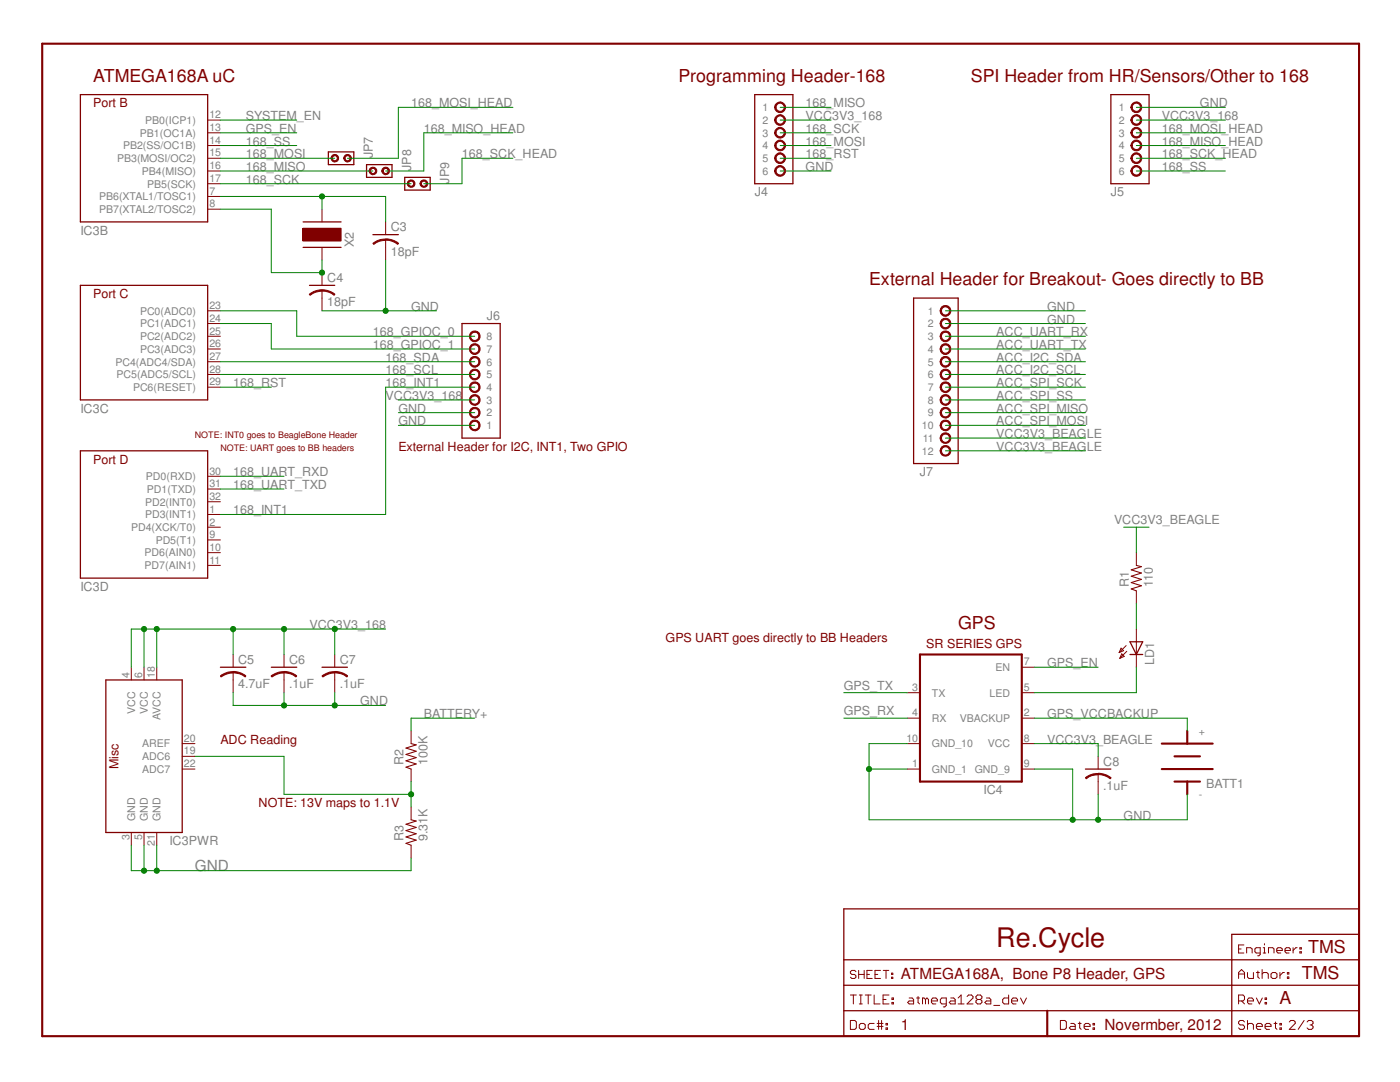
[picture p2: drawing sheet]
<svg xmlns="http://www.w3.org/2000/svg" width="279mm" height="216mm" viewBox="0 0 279 216" stroke-linecap="round" stroke-linejoin="round" font-family="sans-serif">
<path d="M8.4 8.7h262.8v198.1h-262.8zM209 201.7v5.1" fill="none" stroke="#800000" stroke-width=".42"/>
<path d="M16 18.9h25.4v25.4h-25.4zM16 56.9h25.4v22.9h-25.4zM60.5 44.3h7.6M60.5 49.4h7.6M16 90h25.4v25.4h-25.4zM21.1 135.7h15.3v30.4h-15.3zM168.4 181.4h102.8v25.4h-102.8zM168.4 196.6h102.8M168.4 191.5h102.8M271.2 186.4h-25.4v20.4M168.4 201.7h102.8" fill="none" stroke="#800000" stroke-width=".25"/>
<g fill="none" stroke="#800000" stroke-width=".2">
<path d="M41.4 26.5h2.6M41.4 24h2.6M41.4 29h2.6M41.4 31.6h2.6M41.4 34.1h2.6M41.4 36.7h2.6M41.4 39.2h2.6M41.4 41.7h2.6M64.3 41.7v2.6M64.3 49.4v2.5M41.4 62h2.6M41.4 64.6h2.6"/>
<path d="M41.4 67.1h2.6M41.4 69.6h2.6M41.4 72.2h2.6M41.4 74.7h2.6M41.4 77.3h2.6M41.4 95h2.6M41.4 97.6h2.6M41.4 100.1h2.6M41.4 102.7h2.6M41.4 105.2h2.6M41.4 107.7h2.6M41.4 110.3h2.6"/>
<path d="M41.4 112.8h2.6M26.2 133.1v2.6M28.7 133.1v2.6M31.3 133.1v2.6M36.4 148.4h2.5M36.4 150.9h2.5M36.4 153.5h2.5M26.2 166.1v2.6M28.7 166.1v2.6M31.3 166.1v2.6M169.7 198.5h1.2M170.3 198.5v1.8"/>
<path d="M170.8 193.9l-.2-.3h-.6l-.3 .3v.3l.3 .2h.6l.2 .3v.3l-.2 .2h-.6l-.3-.2M171.4 194.4h1.1M171.4 193.6v1.6M171.5 198.5h.6M171.8 198.5v1.8M172.5 193.6v1.6M172.7 198.5h1.2M173 194.4h.5M173.3 198.5v1.8M174.1 193.6h-1.1v1.6h1.1M174.5 198.5v1.8h1.1M174.6 194.4h.6"/>
<path d="M175.7 193.6h-1.1v1.6h1.1M176.2 199.4h.6M176.3 193.6h1.1M176.8 193.6v1.6M177.4 198.5h-1.2v1.8h1.2M177.9 195h.3v.2h-.3zM177.9 194.2h.3v.2h-.3zM178 199.1h.3v.3h-.3zM181.4 199.1h.6l.3 .3v.9h-.9l-.3-.3 .3-.3h.9M182.9 199.1h.6M183.2 198.8v1.2l.3 .3M184.7 199.4l-.3-.3h-.3v1.2"/>
<path d="M184.7 199.4v.9M184.7 199.4l.3-.3 .3 .3v.9M185.9 199.7h1.2v-.3l-.3-.3h-.6l-.3 .3v.6l.3 .3h.6M189.7 199.1h.6l.3 .3v.9h-.9l-.3-.3 .3-.3h.9M191.2 199.1l.6-.6v1.8M193 198.8l.3-.3h.6l.3 .3v.3l-1.2 1.2h1.2M195.1 199.4l-.3-.3v-.3l.3-.3h.6l.3 .3v.3l-.3 .3M195.1 199.4l-.3 .3v.3l.3 .3h.6l.3-.3v-.3l-.3-.3M195.1 199.4h.6M196.8 199.1h.6l.3 .3v.9h-.9l-.2-.3 .2-.3h.9M201.3 198.5v1.8h-.9l-.3-.3v-.6l.3-.3h.9M201.9 199.7h1.2v-.3l-.3-.3h-.6l-.3 .3v.6l.3 .3h.6"/>
<path d="M203.7 199.1l.6 1.2 .6-1.2M247.2 195.2v-1.1l.6-.6 .6 .6v1.1M247.2 199.7h.9l.3-.3v-.6l-.3-.3h-.9v1.8M247.2 194.4h1.2M247.2 189.4h.5M247.8 199.7l.6 .6M248.2 188.6h-1v1.6h1M248.8 190.2v-1.1h.8l.3 .3v.8M249 194.1v.8l.3 .3h.8v-1.1M249 199.7h1.1v-.3l-.2-.3h-.6l-.3 .3v.6l.3 .3h.6M250.7 199.1l.6 1.2 .6-1.2M250.7 194.1h.6"/>
<path d="M251 193.8v1.1l.3 .3M251.5 190.2h-.8l-.3-.3v-.5l.3-.3h.8v1.4l-.3 .2h-.2M251.9 194.4l.3-.3h.6l.3 .3v.8M251.9 193.5v1.7M252.1 190.2h.5M252.1 189.1h.2v1.1M252.3 188.3v.3M252.5 199.1h.3v.3h-.3zM253.2 190.2v-1.1h.8l.3 .3v.8M254 194.1h.6l.2 .3v.5l-.2 .3h-.6l-.3-.3v-.5zM254.8 189.7h1.1v-.3l-.3-.3h-.5l-.3 .3v.5l.3 .3h.5M255.4 194.1v1.1"/>
<path d="M256.3 194.1h-.3l-.6 .5M256.5 189.7h1v-.3l-.2-.3h-.6l-.2 .3v.5l.2 .3h.6M256.9 194.1h.3v.3h-.3zM256.9 194.9h.3v.3h-.3zM258.1 189.1v1.1M258.9 189.1h-.3l-.5 .6M259.4 189.9h.3v.3h-.3zM259.4 189.1h.3v.3h-.3zM169.7 203.6h.9l.3 .3v1.2l-.3 .3h-.9zM171.5 204.5l.3-.3h.6l.3 .3v.6l-.3 .3h-.6l-.3-.3zM171.5 200.3h.6M174.5 204.2h-.9l-.3 .3v.6l.3 .3h.9"/>
<path d="M175 204.2h1.2M175 204.8h1.2M175.3 203.6v1.8M175.9 203.6v1.8M176.8 205.1h.3v.3h-.3zM176.8 204.2h.3v.3h-.3zM178 200h.3v.3h-.3zM188.8 200.3h-.8l-.3-.3v-.6l.3-.3h.8v1.5l-.2 .3h-.3M191.2 200.3h1.2M198.3 200.6h1.2M211.6 203.6h.9l.3 .3v1.2l-.3 .3h-.9zM213.7 204.2h.6l.3 .3v.9h-.9l-.3-.3 .3-.3h.9"/>
<path d="M215.2 204.2h.6M215.5 203.9v1.2l.3 .3M216.4 204.8h1.2v-.3l-.3-.3h-.6l-.3 .3v.6l.3 .3h.6M218.1 205.1h.3v.3h-.3zM218.1 204.2h.3v.3h-.3zM248.4 203.9l-.3-.3h-.6l-.3 .3v.3l.3 .3h.6l.3 .3v.3l-.3 .3h-.6l-.3-.3M249 204.5l.3-.3h.6l.2 .3v.9M249 203.6v1.8M250.7 204.8h1.2v-.3l-.3-.3h-.6l-.3 .3v.6l.3 .3h.6M252.5 204.8h1.2v-.3l-.3-.3h-.6l-.3 .3v.6l.3 .3h.6M252.5 200h.3v.3h-.3zM254.3 204.2h.5"/>
<path d="M254.6 203.9v1.2l.2 .3M255.4 205.1h.3v.3h-.3zM255.4 204.2h.3v.3h-.3zM257.3 203.9l.3-.3h.6l.3 .3v.3l-1.2 1.2h1.2M260.3 203.6l-1.2 1.8M260.9 203.9l.3-.3h.5l.3 .3v.3l-.3 .3M261.5 204.5h.2M261.7 204.5l.3 .3v.3l-.3 .3h-.5l-.3-.3"/>
</g>
<path d="M60.5 45.6h7.6v2.5h-7.6z" fill-rule="evenodd" fill="#800000"/>
<path d="M60.5 45.6h7.6v2.5h-7.6zM64.3 58v1.5" fill="none" stroke="#800000" stroke-width=".2"/>
<path d="M61.8 56.9h5" fill="none" stroke="#800000" stroke-width=".25"/>
<path d="M64.3 57.8a4 4 0 0 1 2.5 .9l-.1 .2a3.6 3.6 0 0 0-2.4-.8z" fill-rule="evenodd" fill="#800000"/>
<path d="M64.3 57.8a4 4 0 0 1 2.5 .9l-.1 .2a3.6 3.6 0 0 0-2.4-.8z" fill="none" stroke="#800000" stroke-width=".2"/>
<path d="M61.7 58.7a3.9 3.9 0 0 1 2.6-.9v.3a3.8 3.8 0 0 0-2.4 .8z" fill-rule="evenodd" fill="#800000"/>
<path d="M61.7 58.7a3.9 3.9 0 0 1 2.6-.9v.3a3.8 3.8 0 0 0-2.4 .8zM64.3 54.4v2.5M64.3 59.5v2.5M77 47.8v1.6" fill="none" stroke="#800000" stroke-width=".2"/>
<path d="M74.4 46.8h5.1" fill="none" stroke="#800000" stroke-width=".25"/>
<path d="M77 47.7a4 4 0 0 1 2.5 .9l-.1 .2a3.8 3.8 0 0 0-2.4-.9z" fill-rule="evenodd" fill="#800000"/>
<path d="M77 47.7a4 4 0 0 1 2.5 .9l-.1 .2a3.8 3.8 0 0 0-2.4-.9z" fill="none" stroke="#800000" stroke-width=".2"/>
<path d="M74.4 48.6a3.6 3.6 0 0 1 2.6-.9v.3a3.5 3.5 0 0 0-2.4 .8z" fill-rule="evenodd" fill="#800000"/>
<path d="M74.4 48.6a3.6 3.6 0 0 1 2.6-.9v.3a3.5 3.5 0 0 0-2.4 .8zM77 44.3v2.5M77 49.4v2.5M46.5 134.2v1.5" fill="none" stroke="#800000" stroke-width=".2"/>
<path d="M44 133.1h5.1" fill="none" stroke="#800000" stroke-width=".25"/>
<path d="M46.5 134a4 4 0 0 1 2.6 .9l-.2 .2a3.8 3.8 0 0 0-2.4-.9z" fill-rule="evenodd" fill="#800000"/>
<path d="M46.5 134a4 4 0 0 1 2.6 .9l-.2 .2a3.8 3.8 0 0 0-2.4-.9z" fill="none" stroke="#800000" stroke-width=".2"/>
<path d="M44 134.9a4 4 0 0 1 2.5-.9v.3a4.1 4.1 0 0 0-2.4 .8z" fill-rule="evenodd" fill="#800000"/>
<path d="M44 134.9a4 4 0 0 1 2.5-.9v.3a4.1 4.1 0 0 0-2.4 .8zM46.5 130.6v2.5M46.5 135.7v2.5M56.7 134.2v1.5" fill="none" stroke="#800000" stroke-width=".2"/>
<path d="M54.1 133.1h5.1" fill="none" stroke="#800000" stroke-width=".25"/>
<path d="M56.7 134a4 4 0 0 1 2.5 .9l-.1 .2a3.6 3.6 0 0 0-2.4-.9z" fill-rule="evenodd" fill="#800000"/>
<path d="M56.7 134a4 4 0 0 1 2.5 .9l-.1 .2a3.6 3.6 0 0 0-2.4-.9z" fill="none" stroke="#800000" stroke-width=".2"/>
<path d="M54.1 134.9a4.3 4.3 0 0 1 2.6-.9v.3a4.1 4.1 0 0 0-2.4 .8z" fill-rule="evenodd" fill="#800000"/>
<path d="M54.1 134.9a4.3 4.3 0 0 1 2.6-.9v.3a4.1 4.1 0 0 0-2.4 .8zM56.7 130.6v2.5M56.7 135.7v2.5M66.8 134.2v1.5" fill="none" stroke="#800000" stroke-width=".2"/>
<path d="M64.3 133.1h5" fill="none" stroke="#800000" stroke-width=".25"/>
<path d="M66.8 134a4 4 0 0 1 2.6 .9l-.2 .2a3.6 3.6 0 0 0-2.4-.9z" fill-rule="evenodd" fill="#800000"/>
<path d="M66.8 134a4 4 0 0 1 2.6 .9l-.2 .2a3.6 3.6 0 0 0-2.4-.9z" fill="none" stroke="#800000" stroke-width=".2"/>
<path d="M64.3 134.9a4.3 4.3 0 0 1 2.5-.9v.3a4.1 4.1 0 0 0-2.4 .8z" fill-rule="evenodd" fill="#800000"/>
<path d="M64.3 134.9a4.3 4.3 0 0 1 2.5-.9v.3a4.1 4.1 0 0 0-2.4 .8zM66.8 130.6v2.5M66.8 135.7v2.5M82 145.8v2.6M82 153.5v2.5M82 161v2.6M82 168.7v2.5" fill="none" stroke="#800000" stroke-width=".2"/>
<path d="M82 148.4l1.1 .2-2.1 .7 2.1 .6-2.1 .6 2.1 .7-2.1 .6 2.1 .6-2.1 .7 1 .4M82 163.6l1.1 .2-2.1 .7 2.1 .6-2.1 .6 2.1 .7-2.1 .6 2.1 .6-2.1 .7 1 .4" fill="none" stroke="#800000" stroke-width=".21"/>
<path d="M65.5 30.3h5.1v2.6h-5.1z" fill="none" stroke="#800000" stroke-width=".25"/>
<path d="M66.4 30.9a.77 .77 0 0 1 1.1 .4 .77 .77 0 0 1-.5 1 .77 .77 0 0 1-1-.7h.3a.51 .51 0 0 1 .6-.6 .51 .51 0 0 1 .3 .8 .51 .51 0 0 1-.8 0l-.1-.2h-.3z" fill-rule="evenodd" fill="#800000"/>
<path d="M66.4 30.9a.77 .77 0 0 1 1.1 .4 .77 .77 0 0 1-.5 1 .77 .77 0 0 1-1-.7h.3a.51 .51 0 0 1 .6-.6 .51 .51 0 0 1 .3 .8 .51 .51 0 0 1-.8 0l-.1-.2h-.3z" fill="none" stroke="#800000" stroke-width=".2"/>
<path d="M68.9 30.9a.77 .77 0 0 1 1.2 .4 .77 .77 0 0 1-.6 1 .77 .77 0 0 1-.9-.7h.2a.51 .51 0 0 1 .7-.6 .51 .51 0 0 1 .3 .8 .51 .51 0 0 1-.9 0l-.1-.2h-.2z" fill-rule="evenodd" fill="#800000"/>
<path d="M68.9 30.9a.77 .77 0 0 1 1.2 .4 .77 .77 0 0 1-.6 1 .77 .77 0 0 1-.9-.7h.2a.51 .51 0 0 1 .7-.6 .51 .51 0 0 1 .3 .8 .51 .51 0 0 1-.9 0l-.1-.2h-.2z" fill="none" stroke="#800000" stroke-width=".2"/>
<path d="M73.2 32.9h5v2.5h-5z" fill="none" stroke="#800000" stroke-width=".25"/>
<path d="M73.7 33.7a.77 .77 0 0 1 1.3-.1 .77 .77 0 0 1-.3 1.2 .77 .77 0 0 1-1-.7h.2a.51 .51 0 0 1 .6-.6 .51 .51 0 0 1 .3 .8 .51 .51 0 0 1-.8 0l-.1-.2h-.2z" fill-rule="evenodd" fill="#800000"/>
<path d="M73.7 33.7a.77 .77 0 0 1 1.3-.1 .77 .77 0 0 1-.3 1.2 .77 .77 0 0 1-1-.7h.2a.51 .51 0 0 1 .6-.6 .51 .51 0 0 1 .3 .8 .51 .51 0 0 1-.8 0l-.1-.2h-.2z" fill="none" stroke="#800000" stroke-width=".2"/>
<path d="M76.3 33.7a.77 .77 0 0 1 1.2-.1 .77 .77 0 0 1-.2 1.2 .77 .77 0 0 1-1.1-.7h.3a.51 .51 0 0 1 .6-.6 .51 .51 0 0 1 .3 .8 .51 .51 0 0 1-.9 0v-.2h-.3z" fill-rule="evenodd" fill="#800000"/>
<path d="M76.3 33.7a.77 .77 0 0 1 1.2-.1 .77 .77 0 0 1-.2 1.2 .77 .77 0 0 1-1.1-.7h.3a.51 .51 0 0 1 .6-.6 .51 .51 0 0 1 .3 .8 .51 .51 0 0 1-.9 0v-.2h-.3z" fill="none" stroke="#800000" stroke-width=".2"/>
<path d="M80.8 35.4h5.1v2.5h-5.1z" fill="none" stroke="#800000" stroke-width=".25"/>
<path d="M81.4 36.3a.77 .77 0 0 1 1.2-.2 .77 .77 0 0 1-.3 1.2 .77 .77 0 0 1-1-.6h.2a.5 .5 0 0 1 .6-.6 .5 .5 0 0 1 .4 .7 .5 .5 0 0 1-.8 .2l-.2-.3h-.2z" fill-rule="evenodd" fill="#800000"/>
<path d="M81.4 36.3a.77 .77 0 0 1 1.2-.2 .77 .77 0 0 1-.3 1.2 .77 .77 0 0 1-1-.6h.2a.5 .5 0 0 1 .6-.6 .5 .5 0 0 1 .4 .7 .5 .5 0 0 1-.8 .2l-.2-.3h-.2z" fill="none" stroke="#800000" stroke-width=".2"/>
<path d="M83.9 36.3a.77 .77 0 0 1 1.3-.2 .77 .77 0 0 1-.3 1.2 .77 .77 0 0 1-1.1-.6h.3a.5 .5 0 0 1 .6-.6 .5 .5 0 0 1 .3 .7 .5 .5 0 0 1-.7 .2l-.2-.3h-.3z" fill-rule="evenodd" fill="#800000"/>
<path d="M83.9 36.3a.77 .77 0 0 1 1.3-.2 .77 .77 0 0 1-.3 1.2 .77 .77 0 0 1-1.1-.6h.3a.5 .5 0 0 1 .6-.6 .5 .5 0 0 1 .3 .7 .5 .5 0 0 1-.7 .2l-.2-.3h-.3z" fill="none" stroke="#800000" stroke-width=".2"/>
<path d="M150.6 18.9h7.6v17.8h-7.6z" fill="none" stroke="#800000" stroke-width=".25"/>
<path d="M155 20.6a1.09 1.09 0 0 1 1.7 .4 1.09 1.09 0 0 1-.8 1.5 1.09 1.09 0 0 1-1.3-1.1h.3a.83 .83 0 0 1 1.1-.8 .83 .83 0 0 1 .3 1.3 .83 .83 0 0 1-1.4-.1v-.4h-.3l.1-.4z" fill-rule="evenodd" fill="#800000"/>
<path d="M155 20.6a1.09 1.09 0 0 1 1.7 .4 1.09 1.09 0 0 1-.8 1.5 1.09 1.09 0 0 1-1.3-1.1h.3a.83 .83 0 0 1 1.1-.8 .83 .83 0 0 1 .3 1.3 .83 .83 0 0 1-1.4-.1v-.4h-.3l.1-.4z" fill="none" stroke="#800000" stroke-width=".2"/>
<path d="M155 23.2a1.09 1.09 0 0 1 1.7 .3 1.09 1.09 0 0 1-.8 1.5 1.09 1.09 0 0 1-1.3-1h.3a.83 .83 0 0 1 1.1-.8 .83 .83 0 0 1 .3 1.3 .83 .83 0 0 1-1.4-.2v-.3h-.3l.1-.5z" fill-rule="evenodd" fill="#800000"/>
<path d="M155 23.2a1.09 1.09 0 0 1 1.7 .3 1.09 1.09 0 0 1-.8 1.5 1.09 1.09 0 0 1-1.3-1h.3a.83 .83 0 0 1 1.1-.8 .83 .83 0 0 1 .3 1.3 .83 .83 0 0 1-1.4-.2v-.3h-.3l.1-.5z" fill="none" stroke="#800000" stroke-width=".2"/>
<path d="M155 25.7a1.09 1.09 0 0 1 1.7 .3 1.09 1.09 0 0 1-.8 1.6 1.09 1.09 0 0 1-1.3-1.1h.3a.83 .83 0 0 1 1.1-.8 .83 .83 0 0 1 .3 1.3 .83 .83 0 0 1-1.4-.2v-.3h-.3l.1-.5z" fill-rule="evenodd" fill="#800000"/>
<path d="M155 25.7a1.09 1.09 0 0 1 1.7 .3 1.09 1.09 0 0 1-.8 1.6 1.09 1.09 0 0 1-1.3-1.1h.3a.83 .83 0 0 1 1.1-.8 .83 .83 0 0 1 .3 1.3 .83 .83 0 0 1-1.4-.2v-.3h-.3l.1-.5z" fill="none" stroke="#800000" stroke-width=".2"/>
<path d="M155 28.2a1.09 1.09 0 0 1 1.7 .4 1.09 1.09 0 0 1-.8 1.5 1.09 1.09 0 0 1-1.3-1.1h.3a.83 .83 0 0 1 1.1-.8 .83 .83 0 0 1 .3 1.4 .83 .83 0 0 1-1.4-.2v-.4h-.3l.1-.4z" fill-rule="evenodd" fill="#800000"/>
<path d="M155 28.2a1.09 1.09 0 0 1 1.7 .4 1.09 1.09 0 0 1-.8 1.5 1.09 1.09 0 0 1-1.3-1.1h.3a.83 .83 0 0 1 1.1-.8 .83 .83 0 0 1 .3 1.4 .83 .83 0 0 1-1.4-.2v-.4h-.3l.1-.4z" fill="none" stroke="#800000" stroke-width=".2"/>
<path d="M155 30.8a1.09 1.09 0 0 1 1.7 .3 1.09 1.09 0 0 1-.8 1.6 1.09 1.09 0 0 1-1.3-1.1h.3a.83 .83 0 0 1 1.1-.8 .83 .83 0 0 1 .3 1.3 .83 .83 0 0 1-1.4-.2v-.3h-.3l.1-.5z" fill-rule="evenodd" fill="#800000"/>
<path d="M155 30.8a1.09 1.09 0 0 1 1.7 .3 1.09 1.09 0 0 1-.8 1.6 1.09 1.09 0 0 1-1.3-1.1h.3a.83 .83 0 0 1 1.1-.8 .83 .83 0 0 1 .3 1.3 .83 .83 0 0 1-1.4-.2v-.3h-.3l.1-.5z" fill="none" stroke="#800000" stroke-width=".2"/>
<path d="M155 33.3a1.09 1.09 0 0 1 1.7 .4 1.09 1.09 0 0 1-.8 1.5 1.09 1.09 0 0 1-1.3-1.1h.3a.83 .83 0 0 1 1.1-.8 .83 .83 0 0 1 .3 1.3 .83 .83 0 0 1-1.4-.1v-.4h-.3l.1-.4z" fill-rule="evenodd" fill="#800000"/>
<g fill="none" stroke="#800000" stroke-width=".2">
<path d="M155 33.3a1.09 1.09 0 0 1 1.7 .4 1.09 1.09 0 0 1-.8 1.5 1.09 1.09 0 0 1-1.3-1.1h.3a.83 .83 0 0 1 1.1-.8 .83 .83 0 0 1 .3 1.3 .83 .83 0 0 1-1.4-.1v-.4h-.3l.1-.4zM226.8 110.3v2.5M226.8 117.9v2.5M181.1 138.2h2.5M203.9 138.2h2.6M203.9 133.1h2.6M223.7 129.3l.5 .5-.8 .4zM223.9 130.5l.5 .5-.9 .4zM224.7 128.8l-1.3 1.4M224.9 130l-1.4 1.4M226.8 125.5v7.6M181.1 143.3h2.5"/>
<path d="M181.1 148.4h2.5M181.1 153.5h2.5M203.9 143.3h2.6M203.9 148.4h2.6M203.9 153.5h2.6"/>
</g>
<path d="M183.6 130.6h20.3v25.4h-20.3zM231.9 148.4h10.1M231.9 153.5h10.1M234.4 156h5.1M234.4 150.9h5.1M236.9 145.8v2.6M236.9 156v2.5" fill="none" stroke="#800000" stroke-width=".42"/>
<path d="M221.7 18.9h7.6v17.8h-7.6zM225.5 128.1h2.5l-1.2 2.5zM225.5 130.6h2.5" fill="none" stroke="#800000" stroke-width=".25"/>
<path d="M226.8 112.8l1 .3-2 .6 2 .6-2 .7 2 .6-2 .6 2 .7-2 .6 1 .4" fill="none" stroke="#800000" stroke-width=".21"/>
<path d="M226.1 20.6a1.09 1.09 0 0 1 1.6 .4 1.09 1.09 0 0 1-.7 1.5 1.09 1.09 0 0 1-1.3-1.1h.2a.83 .83 0 0 1 1.1-.8 .83 .83 0 0 1 .4 1.3 .83 .83 0 0 1-1.4-.1l-.1-.4h-.2z" fill-rule="evenodd" fill="#800000"/>
<path d="M226.1 20.6a1.09 1.09 0 0 1 1.6 .4 1.09 1.09 0 0 1-.7 1.5 1.09 1.09 0 0 1-1.3-1.1h.2a.83 .83 0 0 1 1.1-.8 .83 .83 0 0 1 .4 1.3 .83 .83 0 0 1-1.4-.1l-.1-.4h-.2z" fill="none" stroke="#800000" stroke-width=".2"/>
<path d="M226.1 23.2a1.09 1.09 0 0 1 1.6 .3 1.09 1.09 0 0 1-.7 1.5 1.09 1.09 0 0 1-1.3-1h.2a.83 .83 0 0 1 1.1-.8 .83 .83 0 0 1 .4 1.3 .83 .83 0 0 1-1.4-.2l-.1-.3h-.2z" fill-rule="evenodd" fill="#800000"/>
<path d="M226.1 23.2a1.09 1.09 0 0 1 1.6 .3 1.09 1.09 0 0 1-.7 1.5 1.09 1.09 0 0 1-1.3-1h.2a.83 .83 0 0 1 1.1-.8 .83 .83 0 0 1 .4 1.3 .83 .83 0 0 1-1.4-.2l-.1-.3h-.2z" fill="none" stroke="#800000" stroke-width=".2"/>
<path d="M226.1 25.7a1.09 1.09 0 0 1 1.6 .3 1.09 1.09 0 0 1-.7 1.6 1.09 1.09 0 0 1-1.3-1.1h.2a.83 .83 0 0 1 1.1-.8 .83 .83 0 0 1 .4 1.3 .83 .83 0 0 1-1.4-.2l-.1-.3h-.2z" fill-rule="evenodd" fill="#800000"/>
<path d="M226.1 25.7a1.09 1.09 0 0 1 1.6 .3 1.09 1.09 0 0 1-.7 1.6 1.09 1.09 0 0 1-1.3-1.1h.2a.83 .83 0 0 1 1.1-.8 .83 .83 0 0 1 .4 1.3 .83 .83 0 0 1-1.4-.2l-.1-.3h-.2z" fill="none" stroke="#800000" stroke-width=".2"/>
<path d="M226.1 28.2a1.09 1.09 0 0 1 1.6 .4 1.09 1.09 0 0 1-.7 1.5 1.09 1.09 0 0 1-1.3-1.1h.2a.83 .83 0 0 1 1.1-.8 .83 .83 0 0 1 .4 1.4 .83 .83 0 0 1-1.4-.2l-.1-.4h-.2z" fill-rule="evenodd" fill="#800000"/>
<path d="M226.1 28.2a1.09 1.09 0 0 1 1.6 .4 1.09 1.09 0 0 1-.7 1.5 1.09 1.09 0 0 1-1.3-1.1h.2a.83 .83 0 0 1 1.1-.8 .83 .83 0 0 1 .4 1.4 .83 .83 0 0 1-1.4-.2l-.1-.4h-.2z" fill="none" stroke="#800000" stroke-width=".2"/>
<path d="M226.1 30.8a1.09 1.09 0 0 1 1.6 .3 1.09 1.09 0 0 1-.7 1.6 1.09 1.09 0 0 1-1.3-1.1h.2a.83 .83 0 0 1 1.1-.8 .83 .83 0 0 1 .4 1.3 .83 .83 0 0 1-1.4-.2l-.1-.3h-.2z" fill-rule="evenodd" fill="#800000"/>
<path d="M226.1 30.8a1.09 1.09 0 0 1 1.6 .3 1.09 1.09 0 0 1-.7 1.6 1.09 1.09 0 0 1-1.3-1.1h.2a.83 .83 0 0 1 1.1-.8 .83 .83 0 0 1 .4 1.3 .83 .83 0 0 1-1.4-.2l-.1-.3h-.2z" fill="none" stroke="#800000" stroke-width=".2"/>
<path d="M226.1 33.3a1.09 1.09 0 0 1 1.6 .4 1.09 1.09 0 0 1-.7 1.5 1.09 1.09 0 0 1-1.3-1.1h.2a.83 .83 0 0 1 1.1-.8 .83 .83 0 0 1 .4 1.3 .83 .83 0 0 1-1.4-.1l-.1-.4h-.2z" fill-rule="evenodd" fill="#800000"/>
<path d="M226.1 33.3a1.09 1.09 0 0 1 1.6 .4 1.09 1.09 0 0 1-.7 1.5 1.09 1.09 0 0 1-1.3-1.1h.2a.83 .83 0 0 1 1.1-.8 .83 .83 0 0 1 .4 1.3 .83 .83 0 0 1-1.4-.1l-.1-.4h-.2z" fill="none" stroke="#800000" stroke-width=".2"/>
<path d="M92.2 64.6h7.6v22.8h-7.6z" fill="none" stroke="#800000" stroke-width=".25"/>
<path d="M94 84.1a1.07 1.07 0 0 1 1.7 .2 1.07 1.07 0 0 1-.7 1.6 1.07 1.07 0 0 1-1.3-1h.2a.82 .82 0 0 1 1.2-.7 .82 .82 0 0 1 .2 1.4 .82 .82 0 0 1-1.3-.4l-.1-.3h-.2z" fill-rule="evenodd" fill="#800000"/>
<path d="M94 84.1a1.07 1.07 0 0 1 1.7 .2 1.07 1.07 0 0 1-.7 1.6 1.07 1.07 0 0 1-1.3-1h.2a.82 .82 0 0 1 1.2-.7 .82 .82 0 0 1 .2 1.4 .82 .82 0 0 1-1.3-.4l-.1-.3h-.2z" fill="none" stroke="#800000" stroke-width=".2"/>
<path d="M94 81.5a1.07 1.07 0 0 1 1.7 .3 1.07 1.07 0 0 1-.7 1.5 1.07 1.07 0 0 1-1.3-1h.2a.82 .82 0 0 1 1.2-.6 .82 .82 0 0 1 .2 1.3 .82 .82 0 0 1-1.3-.3l-.1-.4h-.2z" fill-rule="evenodd" fill="#800000"/>
<path d="M94 81.5a1.07 1.07 0 0 1 1.7 .3 1.07 1.07 0 0 1-.7 1.5 1.07 1.07 0 0 1-1.3-1h.2a.82 .82 0 0 1 1.2-.6 .82 .82 0 0 1 .2 1.3 .82 .82 0 0 1-1.3-.3l-.1-.4h-.2z" fill="none" stroke="#800000" stroke-width=".2"/>
<path d="M94 79a1.08 1.08 0 0 1 1.7 .3 1.08 1.08 0 0 1-.7 1.5 1.08 1.08 0 0 1-1.3-1h.2a.82 .82 0 0 1 1.2-.7 .82 .82 0 0 1 .2 1.4 .82 .82 0 0 1-1.3-.4l-.1-.3h-.2z" fill-rule="evenodd" fill="#800000"/>
<path d="M94 79a1.08 1.08 0 0 1 1.7 .3 1.08 1.08 0 0 1-.7 1.5 1.08 1.08 0 0 1-1.3-1h.2a.82 .82 0 0 1 1.2-.7 .82 .82 0 0 1 .2 1.4 .82 .82 0 0 1-1.3-.4l-.1-.3h-.2z" fill="none" stroke="#800000" stroke-width=".2"/>
<path d="M94 76.5a1.08 1.08 0 0 1 1.7 .2 1.08 1.08 0 0 1-.7 1.6 1.08 1.08 0 0 1-1.3-1h.2a.82 .82 0 0 1 1.2-.7 .82 .82 0 0 1 .2 1.3 .82 .82 0 0 1-1.3-.3l-.1-.3h-.2z" fill-rule="evenodd" fill="#800000"/>
<path d="M94 76.5a1.08 1.08 0 0 1 1.7 .2 1.08 1.08 0 0 1-.7 1.6 1.08 1.08 0 0 1-1.3-1h.2a.82 .82 0 0 1 1.2-.7 .82 .82 0 0 1 .2 1.3 .82 .82 0 0 1-1.3-.3l-.1-.3h-.2z" fill="none" stroke="#800000" stroke-width=".2"/>
<path d="M94 73.9a1.08 1.08 0 0 1 1.7 .3 1.08 1.08 0 0 1-.7 1.5 1.08 1.08 0 0 1-1.3-1h.2a.82 .82 0 0 1 1.2-.6 .82 .82 0 0 1 .2 1.3 .82 .82 0 0 1-1.3-.3l-.1-.4h-.2z" fill-rule="evenodd" fill="#800000"/>
<path d="M94 73.9a1.08 1.08 0 0 1 1.7 .3 1.08 1.08 0 0 1-.7 1.5 1.08 1.08 0 0 1-1.3-1h.2a.82 .82 0 0 1 1.2-.6 .82 .82 0 0 1 .2 1.3 .82 .82 0 0 1-1.3-.3l-.1-.4h-.2z" fill="none" stroke="#800000" stroke-width=".2"/>
<path d="M94 71.4a1.08 1.08 0 0 1 1.7 .2 1.08 1.08 0 0 1-.7 1.6 1.08 1.08 0 0 1-1.3-1h.2a.82 .82 0 0 1 1.2-.7 .82 .82 0 0 1 .2 1.4 .82 .82 0 0 1-1.3-.4l-.1-.3h-.2z" fill-rule="evenodd" fill="#800000"/>
<path d="M94 71.4a1.08 1.08 0 0 1 1.7 .2 1.08 1.08 0 0 1-.7 1.6 1.08 1.08 0 0 1-1.3-1h.2a.82 .82 0 0 1 1.2-.7 .82 .82 0 0 1 .2 1.4 .82 .82 0 0 1-1.3-.4l-.1-.3h-.2z" fill="none" stroke="#800000" stroke-width=".2"/>
<path d="M94 66.3a1.08 1.08 0 0 1 1.7 .3 1.08 1.08 0 0 1-.7 1.5 1.08 1.08 0 0 1-1.3-1h.2a.82 .82 0 0 1 1.2-.7 .82 .82 0 0 1 .2 1.4 .82 .82 0 0 1-1.3-.4l-.1-.3h-.2z" fill-rule="evenodd" fill="#800000"/>
<path d="M94 66.3a1.08 1.08 0 0 1 1.7 .3 1.08 1.08 0 0 1-.7 1.5 1.08 1.08 0 0 1-1.3-1h.2a.82 .82 0 0 1 1.2-.7 .82 .82 0 0 1 .2 1.4 .82 .82 0 0 1-1.3-.4l-.1-.3h-.2z" fill="none" stroke="#800000" stroke-width=".2"/>
<path d="M94 68.8a1.08 1.08 0 0 1 1.7 .3 1.08 1.08 0 0 1-.7 1.6 1.08 1.08 0 0 1-1.3-1.1h.2a.82 .82 0 0 1 1.2-.6 .82 .82 0 0 1 .2 1.3 .82 .82 0 0 1-1.3-.3l-.1-.4h-.2z" fill-rule="evenodd" fill="#800000"/>
<path d="M94 68.8a1.08 1.08 0 0 1 1.7 .3 1.08 1.08 0 0 1-.7 1.6 1.08 1.08 0 0 1-1.3-1.1h.2a.82 .82 0 0 1 1.2-.6 .82 .82 0 0 1 .2 1.3 .82 .82 0 0 1-1.3-.3l-.1-.4h-.2zM219.2 154.4v1.6" fill="none" stroke="#800000" stroke-width=".2"/>
<path d="M216.6 153.5h5.1" fill="none" stroke="#800000" stroke-width=".25"/>
<path d="M219.2 154.3a4.2 4.2 0 0 1 2.5 .9l-.1 .2a3.8 3.8 0 0 0-2.4-.8z" fill-rule="evenodd" fill="#800000"/>
<path d="M219.2 154.3a4.2 4.2 0 0 1 2.5 .9l-.1 .2a3.8 3.8 0 0 0-2.4-.8z" fill="none" stroke="#800000" stroke-width=".2"/>
<path d="M216.6 155.2a3.6 3.6 0 0 1 2.6-.9v.3a3.3 3.3 0 0 0-2.4 .8z" fill-rule="evenodd" fill="#800000"/>
<path d="M216.6 155.2a3.6 3.6 0 0 1 2.6-.9v.3a3.3 3.3 0 0 0-2.4 .8zM219.2 150.9v2.6M219.2 156v2.5" fill="none" stroke="#800000" stroke-width=".2"/>
<path d="M182.3 59.5h8.9v33h-8.9z" fill="none" stroke="#800000" stroke-width=".25"/>
<path d="M188 61.2a1.08 1.08 0 0 1 1.6 .3 1.08 1.08 0 0 1-.6 1.5 1.08 1.08 0 0 1-1.4-1h.3a.81 .81 0 0 1 1.1-.8 .81 .81 0 0 1 .3 1.3 .81 .81 0 0 1-1.3-.1l-.1-.4h-.3z" fill-rule="evenodd" fill="#800000"/>
<path d="M188 61.2a1.08 1.08 0 0 1 1.6 .3 1.08 1.08 0 0 1-.6 1.5 1.08 1.08 0 0 1-1.4-1h.3a.81 .81 0 0 1 1.1-.8 .81 .81 0 0 1 .3 1.3 .81 .81 0 0 1-1.3-.1l-.1-.4h-.3z" fill="none" stroke="#800000" stroke-width=".2"/>
<path d="M188 63.8a1.08 1.08 0 0 1 1.6 .2 1.08 1.08 0 0 1-.6 1.6 1.08 1.08 0 0 1-1.4-1h.3a.81 .81 0 0 1 1.1-.8 .81 .81 0 0 1 .3 1.3 .81 .81 0 0 1-1.3-.2l-.1-.3h-.3z" fill-rule="evenodd" fill="#800000"/>
<path d="M188 63.8a1.08 1.08 0 0 1 1.6 .2 1.08 1.08 0 0 1-.6 1.6 1.08 1.08 0 0 1-1.4-1h.3a.81 .81 0 0 1 1.1-.8 .81 .81 0 0 1 .3 1.3 .81 .81 0 0 1-1.3-.2l-.1-.3h-.3z" fill="none" stroke="#800000" stroke-width=".2"/>
<path d="M188 66.3a1.08 1.08 0 0 1 1.6 .3 1.08 1.08 0 0 1-.6 1.5 1.08 1.08 0 0 1-1.4-1h.3a.81 .81 0 0 1 1.1-.8 .81 .81 0 0 1 .3 1.3 .81 .81 0 0 1-1.3-.2l-.1-.3h-.3z" fill-rule="evenodd" fill="#800000"/>
<path d="M188 66.3a1.08 1.08 0 0 1 1.6 .3 1.08 1.08 0 0 1-.6 1.5 1.08 1.08 0 0 1-1.4-1h.3a.81 .81 0 0 1 1.1-.8 .81 .81 0 0 1 .3 1.3 .81 .81 0 0 1-1.3-.2l-.1-.3h-.3z" fill="none" stroke="#800000" stroke-width=".2"/>
<path d="M188 68.8a1.08 1.08 0 0 1 1.6 .3 1.08 1.08 0 0 1-.6 1.6 1.08 1.08 0 0 1-1.4-1.1h.3a.81 .81 0 0 1 1.1-.7 .81 .81 0 0 1 .3 1.3 .81 .81 0 0 1-1.3-.2l-.1-.4h-.3z" fill-rule="evenodd" fill="#800000"/>
<path d="M188 68.8a1.08 1.08 0 0 1 1.6 .3 1.08 1.08 0 0 1-.6 1.6 1.08 1.08 0 0 1-1.4-1.1h.3a.81 .81 0 0 1 1.1-.7 .81 .81 0 0 1 .3 1.3 .81 .81 0 0 1-1.3-.2l-.1-.4h-.3z" fill="none" stroke="#800000" stroke-width=".2"/>
<path d="M188 71.4a1.08 1.08 0 0 1 1.6 .2 1.08 1.08 0 0 1-.6 1.6 1.08 1.08 0 0 1-1.4-1h.3a.81 .81 0 0 1 1.1-.8 .81 .81 0 0 1 .3 1.3 .81 .81 0 0 1-1.3-.2l-.1-.3h-.3z" fill-rule="evenodd" fill="#800000"/>
<path d="M188 71.4a1.08 1.08 0 0 1 1.6 .2 1.08 1.08 0 0 1-.6 1.6 1.08 1.08 0 0 1-1.4-1h.3a.81 .81 0 0 1 1.1-.8 .81 .81 0 0 1 .3 1.3 .81 .81 0 0 1-1.3-.2l-.1-.3h-.3z" fill="none" stroke="#800000" stroke-width=".2"/>
<path d="M188 73.9a1.08 1.08 0 0 1 1.6 .3 1.08 1.08 0 0 1-.6 1.5 1.08 1.08 0 0 1-1.4-1h.3a.81 .81 0 0 1 1.1-.8 .81 .81 0 0 1 .3 1.3 .81 .81 0 0 1-1.3-.1l-.1-.4h-.3z" fill-rule="evenodd" fill="#800000"/>
<path d="M188 73.9a1.08 1.08 0 0 1 1.6 .3 1.08 1.08 0 0 1-.6 1.5 1.08 1.08 0 0 1-1.4-1h.3a.81 .81 0 0 1 1.1-.8 .81 .81 0 0 1 .3 1.3 .81 .81 0 0 1-1.3-.1l-.1-.4h-.3z" fill="none" stroke="#800000" stroke-width=".2"/>
<path d="M188 76.5a1.08 1.08 0 0 1 1.6 .2 1.08 1.08 0 0 1-.6 1.6 1.08 1.08 0 0 1-1.4-1h.3a.81 .81 0 0 1 1.1-.8 .81 .81 0 0 1 .3 1.3 .81 .81 0 0 1-1.3-.2l-.1-.3h-.3z" fill-rule="evenodd" fill="#800000"/>
<path d="M188 76.5a1.08 1.08 0 0 1 1.6 .2 1.08 1.08 0 0 1-.6 1.6 1.08 1.08 0 0 1-1.4-1h.3a.81 .81 0 0 1 1.1-.8 .81 .81 0 0 1 .3 1.3 .81 .81 0 0 1-1.3-.2l-.1-.3h-.3z" fill="none" stroke="#800000" stroke-width=".2"/>
<path d="M188 79a1.08 1.08 0 0 1 1.6 .3 1.08 1.08 0 0 1-.6 1.5 1.08 1.08 0 0 1-1.4-1h.3a.81 .81 0 0 1 1.1-.8 .81 .81 0 0 1 .3 1.3 .81 .81 0 0 1-1.3-.2l-.1-.3h-.3z" fill-rule="evenodd" fill="#800000"/>
<path d="M188 79a1.08 1.08 0 0 1 1.6 .3 1.08 1.08 0 0 1-.6 1.5 1.08 1.08 0 0 1-1.4-1h.3a.81 .81 0 0 1 1.1-.8 .81 .81 0 0 1 .3 1.3 .81 .81 0 0 1-1.3-.2l-.1-.3h-.3z" fill="none" stroke="#800000" stroke-width=".2"/>
<path d="M188 81.5a1.07 1.07 0 0 1 1.6 .3 1.07 1.07 0 0 1-.6 1.5 1.07 1.07 0 0 1-1.4-1h.3a.81 .81 0 0 1 1.1-.7 .81 .81 0 0 1 .3 1.3 .81 .81 0 0 1-1.3-.2l-.1-.4h-.3z" fill-rule="evenodd" fill="#800000"/>
<path d="M188 81.5a1.07 1.07 0 0 1 1.6 .3 1.07 1.07 0 0 1-.6 1.5 1.07 1.07 0 0 1-1.4-1h.3a.81 .81 0 0 1 1.1-.7 .81 .81 0 0 1 .3 1.3 .81 .81 0 0 1-1.3-.2l-.1-.4h-.3z" fill="none" stroke="#800000" stroke-width=".2"/>
<path d="M188 86.6a1.07 1.07 0 0 1 1.6 .3 1.07 1.07 0 0 1-.6 1.5 1.07 1.07 0 0 1-1.4-1h.3a.81 .81 0 0 1 1.1-.8 .81 .81 0 0 1 .3 1.3 .81 .81 0 0 1-1.3-.1l-.1-.4h-.3z" fill-rule="evenodd" fill="#800000"/>
<path d="M188 86.6a1.07 1.07 0 0 1 1.6 .3 1.07 1.07 0 0 1-.6 1.5 1.07 1.07 0 0 1-1.4-1h.3a.81 .81 0 0 1 1.1-.8 .81 .81 0 0 1 .3 1.3 .81 .81 0 0 1-1.3-.1l-.1-.4h-.3z" fill="none" stroke="#800000" stroke-width=".2"/>
<path d="M188 89.2a1.07 1.07 0 0 1 1.6 .2 1.07 1.07 0 0 1-.6 1.6 1.07 1.07 0 0 1-1.4-1h.3a.81 .81 0 0 1 1.1-.8 .81 .81 0 0 1 .3 1.3 .81 .81 0 0 1-1.3-.2l-.1-.3h-.3z" fill-rule="evenodd" fill="#800000"/>
<path d="M188 89.2a1.07 1.07 0 0 1 1.6 .2 1.07 1.07 0 0 1-.6 1.6 1.07 1.07 0 0 1-1.4-1h.3a.81 .81 0 0 1 1.1-.8 .81 .81 0 0 1 .3 1.3 .81 .81 0 0 1-1.3-.2l-.1-.3h-.3z" fill="none" stroke="#800000" stroke-width=".2"/>
<path d="M188 84.1a1.07 1.07 0 0 1 1.6 .2 1.07 1.07 0 0 1-.6 1.6 1.07 1.07 0 0 1-1.4-1h.3a.81 .81 0 0 1 1.1-.8 .81 .81 0 0 1 .3 1.3 .81 .81 0 0 1-1.3-.2l-.1-.3h-.3z" fill-rule="evenodd" fill="#800000"/>
<path d="M188 84.1a1.07 1.07 0 0 1 1.6 .2 1.07 1.07 0 0 1-.6 1.6 1.07 1.07 0 0 1-1.4-1h.3a.81 .81 0 0 1 1.1-.8 .81 .81 0 0 1 .3 1.3 .81 .81 0 0 1-1.3-.2l-.1-.3h-.3z" fill="none" stroke="#800000" stroke-width=".2"/>
<path d="M26.2 168.7v5h5.1M28.7 168.7v5" fill="none" stroke="#008000" stroke-width=".2"/>
<circle cx="28.7" cy="173.7" r=".51" fill="#008000"/>
<g fill="none" stroke="#008000" stroke-width=".2">
<path d="M31.3 168.7v5"/>
<circle cx="28.7" cy="173.7" r=".51"/>
</g>
<circle cx="31.3" cy="173.7" r=".51" fill="#008000"/>
<g fill="none" stroke="#008000" stroke-width=".2">
<path d="M77 51.9v10.1M64.3 62h22.8M82 171.2v2.5h-50.7"/>
<circle cx="31.3" cy="173.7" r=".51"/>
</g>
<circle cx="77" cy="62" r=".51" fill="#008000"/>
<g fill="none" stroke="#008000" stroke-width=".2">
<path d="M46.5 138.2v2.6h30.5M66.8 138.2v2.6"/>
<circle cx="77" cy="62" r=".51"/>
</g>
<circle cx="66.8" cy="140.8" r=".51" fill="#008000"/>
<g fill="none" stroke="#008000" stroke-width=".2">
<path d="M56.7 138.2v2.6"/>
<circle cx="66.8" cy="140.8" r=".51"/>
</g>
<circle cx="56.7" cy="140.8" r=".51" fill="#008000"/>
<g fill="none" stroke="#008000" stroke-width=".2">
<path d="M155.7 34.1h10.2M181.1 148.4h-7.7v5.1h7.7M206.5 153.5h7.6"/>
<circle cx="56.7" cy="140.8" r=".51"/>
</g>
<circle cx="173.4" cy="153.5" r=".51" fill="#008000"/>
<g fill="none" stroke="#008000" stroke-width=".2">
<path d="M173.4 153.5v10.1h40.7v-10.1"/>
<circle cx="173.4" cy="153.5" r=".51"/>
</g>
<circle cx="214.1" cy="163.6" r=".51" fill="#008000"/>
<g fill="none" stroke="#008000" stroke-width=".2">
<path d="M219.2 158.5v5.1M236.9 158.5v5.1h-22.8"/>
<circle cx="214.1" cy="163.6" r=".51"/>
</g>
<circle cx="219.2" cy="163.6" r=".51" fill="#008000"/>
<g fill="none" stroke="#008000" stroke-width=".2">
<path d="M44 31.6h22.8M44 29h15.2M44 34.1h30.4M44 36.7h38M44 39.2h33M64.3 39.2v2.5M155.7 21.4h10.2M155.7 31.6h10.2M155.7 29h10.2M155.7 26.5h10.2M226.8 21.4h17.8M226.8 34.1h17.8"/>
<path d="M44 77.3h10.1M188.7 62h27.9M188.7 64.6h27.9M79.5 84.9h15.2M79.5 82.3h15.2"/>
<circle cx="219.2" cy="163.6" r=".51"/>
</g>
<circle cx="64.3" cy="39.2" r=".51" fill="#008000"/>
<g fill="none" stroke="#008000" stroke-width=".2">
<path d="M77 39.2v5.1M44 41.7h10.1v12.7h10.2v-2.5"/>
<circle cx="64.3" cy="39.2" r=".51"/>
</g>
<circle cx="64.3" cy="54.4" r=".51" fill="#008000"/>
<g fill="none" stroke="#008000" stroke-width=".2">
<path d="M38.9 150.9h17.8v7.6h25.3M82 156v5"/>
<circle cx="64.3" cy="54.4" r=".51"/>
</g>
<circle cx="82" cy="158.5" r=".51" fill="#008000"/>
<g fill="none" stroke="#008000" stroke-width=".2">
<path d="M28.7 125.5v7.6M31.3 125.5h-5.1v7.6M94.7 143.3h-12.7v2.5"/>
<circle cx="82" cy="158.5" r=".51"/>
</g>
<circle cx="28.7" cy="125.5" r=".51" fill="#008000"/>
<g fill="none" stroke="#008000" stroke-width=".2">
<path d="M31.3 125.5v7.6"/>
<circle cx="28.7" cy="125.5" r=".51"/>
</g>
<circle cx="31.3" cy="125.5" r=".51" fill="#008000"/>
<g fill="none" stroke="#008000" stroke-width=".2">
<path d="M31.3 125.5h25.4M46.5 125.5v5.1"/>
<circle cx="31.3" cy="125.5" r=".51"/>
</g>
<circle cx="46.5" cy="125.5" r=".51" fill="#008000"/>
<g fill="none" stroke="#008000" stroke-width=".2">
<path d="M56.7 125.5v5.1"/>
<circle cx="46.5" cy="125.5" r=".51"/>
</g>
<circle cx="56.7" cy="125.5" r=".51" fill="#008000"/>
<g fill="none" stroke="#008000" stroke-width=".2">
<path d="M56.7 125.5h20.3M66.8 125.5v5.1"/>
<circle cx="56.7" cy="125.5" r=".51"/>
</g>
<circle cx="66.8" cy="125.5" r=".51" fill="#008000"/>
<g fill="none" stroke="#008000" stroke-width=".2">
<path d="M44 24h15.2M44 26.5h15.2M102.4 21.4h-22.9v10.2h-10.2M102.4 31.6h-10.2v5.1h-7.6M102.4 26.5h-17.8v7.6h-7.6M155.7 24h10.2M226.8 24h17.8M226.8 31.6h17.8M226.8 26.5h17.8M226.8 29h17.8M44 62h15.2v5.1h35.5M44 64.6h10.1v5h40.6"/>
<path d="M44 72.2h50.7M44 74.7h50.7M79.5 79.8h15.2M94.7 77.3h-17.7v25.4h-33M188.7 79.8h27.9M188.7 67.1h27.9M188.7 69.6h27.9M188.7 72.2h27.9M188.7 74.7h27.9M188.7 77.3h27.9M44 95h12.7M44 97.6h12.7"/>
<path d="M188.7 82.3h27.9M188.7 84.9h27.9M188.7 87.4h27.9M188.7 90h27.9M224.2 105.2h5.1M226.8 105.2v5.1M168.4 138.2h12.7M206.5 133.1h12.7M226.8 133.1v5.1h-20.3M226.8 120.4v5.1M168.4 143.3h12.7M206.5 143.3h30.4v2.5"/>
<path d="M206.5 148.4h12.7v2.5"/>
<circle cx="66.8" cy="125.5" r=".51"/>
</g>
<text font-size="5.4" fill="#800000" x="198.8" y="189">Re.Cycle</text>
<g font-size="3.6" fill="#800000">
<text x="18.6" y="16.3">ATMEGA168A uC</text>
<text x="135.4" y="16.3">Programming Header-168</text>
<text x="193.8" y="16.3">SPI Header from HR/Sensors/Other to 168</text>
<text x="173.4" y="56.9">External Header for Breakout- Goes directly to BB</text>
<text x="191.2" y="125.5">GPS</text>
<text x="261.1" y="190.2">TMS</text>
<text x="259.8" y="195.3">TMS</text>
<text x="255.4" y="200.4">A</text>
</g>
<text font-size="3" fill="#808080" x="38.9" y="173.7">GND</text>
<g font-size="3" fill="#800000">
<text x="179.8" y="195.3">ATMEGA168A, Bone P8 Header, GPS</text>
<text x="179.8" y="205.5">1</text>
<text x="220.4" y="205.5">Novermber, 2012</text>
</g>
<g font-size="2.5" fill="#800000">
<text x="18.6" y="21.4">Port B</text>
<text x="18.6" y="59.5">Port C</text>
<text x="79.5" y="90">External Header for I2C, INT1, Two GPIO</text>
<text x="18.6" y="92.5">Port D</text>
<text x="132.8" y="128.1">GPS UART goes directly to BB Headers</text>
<text x="184.9" y="129.3">SR SERIES GPS</text>
<text x="44" y="148.4">ADC Reading</text>
<text x="23.7" y="153.5" transform="rotate(-90 23.7 153.5)">Misc</text>
<text x="51.6" y="161">NOTE: 13V maps to 1.1V</text>
</g>
<g font-size="2.5" fill="#808080">
<text x="49.1" y="24">SYSTEM_EN</text>
<text x="82" y="21.4">168_MOSI_HEAD</text>
<text x="160.8" y="24">VCC3V3_168</text>
<text x="160.8" y="21.4">168_MISO</text>
<text x="231.9" y="24">VCC3V3_168</text>
<text x="239.5" y="21.4">GND</text>
<text x="49.1" y="26.5">GPS_EN</text>
<text x="49.1" y="29">168_SS</text>
<text x="84.6" y="26.5">168_MISO_HEAD</text>
<text x="160.8" y="29">168_MOSI</text>
<text x="160.8" y="26.5">168_SCK</text>
<text x="231.9" y="26.5">168_MOSI_HEAD</text>
<text x="231.9" y="29">168_MISO_HEAD</text>
<text x="49.1" y="31.6">168_MOSI</text>
<text x="49.1" y="34.1">168_MISO</text>
<text x="74.4" y="31.6" transform="rotate(-90 74.4 31.6)">JP7</text>
<text x="82" y="34.1" transform="rotate(-90 82 34.1)">JP8</text>
<text x="92.2" y="31.6">168_SCK_HEAD</text>
<text x="160.8" y="34.1">GND</text>
<text x="160.8" y="31.6">168_RST</text>
<text x="231.9" y="31.6">168_SCK_HEAD</text>
<text x="231.9" y="34.1">168_SS</text>
<text x="49.1" y="36.7">168_SCK</text>
<text x="89.7" y="36.7" transform="rotate(-90 89.7 36.7)">JP9</text>
<text x="150.6" y="39.2">J4</text>
<text x="221.7" y="39.2">J5</text>
<text x="16" y="46.8">IC3B</text>
<text x="78" y="46.2">C3</text>
<text x="70.6" y="49.4" transform="rotate(-90 70.6 49.4)">X2</text>
<text x="78" y="51">18pF</text>
<text x="65.3" y="56.3">C4</text>
<text x="65.3" y="61.1">18pF</text>
<text x="82" y="62">GND</text>
<text x="97.2" y="63.8">J6</text>
<text x="209" y="62">GND</text>
<text x="209" y="64.6">GND</text>
<text x="74.4" y="67.1">168_GPIOC_0</text>
<text x="74.4" y="69.6">168_GPIOC_1</text>
<text x="198.8" y="67.1">ACC_UART_RX</text>
<text x="198.8" y="69.6">ACC_UART_TX</text>
<text x="46.5" y="77.3">168_RST</text>
<text x="77" y="77.3">168_INT1</text>
<text x="77" y="72.2">168_SDA</text>
<text x="77" y="74.7">168_SCL</text>
<text x="198.8" y="72.2">ACC_I2C_SDA</text>
<text x="198.8" y="74.7">ACC_I2C_SCL</text>
<text x="198.8" y="77.3">ACC_SPI_SCK</text>
<text x="16" y="82.3">IC3C</text>
<text x="77" y="79.8">VCC3V3_168</text>
<text x="79.5" y="82.3">GND</text>
<text x="198.8" y="79.8">ACC_SPI_SS</text>
<text x="198.8" y="82.3">ACC_SPI_MISO</text>
<text x="79.5" y="84.9">GND</text>
<text x="198.8" y="84.9">ACC_SPI_MOSI</text>
<text x="198.8" y="87.4">VCC3V3_BEAGLE</text>
<text x="198.8" y="90">VCC3V3_BEAGLE</text>
<text x="46.5" y="95">168_UART_RXD</text>
<text x="183.6" y="95">J7</text>
<text x="46.5" y="97.6">168_UART_TXD</text>
<text x="46.5" y="102.7">168_INT1</text>
<text x="222.3" y="104.6">VCC3V3_BEAGLE</text>
<text x="16" y="117.9">IC3D</text>
<text x="225.3" y="117.1" transform="rotate(-90 225.3 117.1)">R1</text>
<text x="230.1" y="117.1" transform="rotate(-90 230.1 117.1)">110</text>
<text x="61.8" y="125.5">VCC3V3_168</text>
<text x="47.5" y="137.3">4.7uF</text>
<text x="47.5" y="132.5">C5</text>
<text x="57.7" y="132.5">C6</text>
<text x="57.7" y="137.3">.1uF</text>
<text x="67.8" y="132.5">C7</text>
<text x="67.8" y="137.3">.1uF</text>
<text x="168.4" y="137.6">GPS_TX</text>
<text x="209" y="133.1">GPS_EN</text>
<text x="230.3" y="132.6" transform="rotate(-90 230.3 132.6)">LD1</text>
<text x="71.9" y="140.8">GND</text>
<text x="84.6" y="143.3">BATTERY+</text>
<text x="168.4" y="142.7">GPS_RX</text>
<text x="209" y="143.3">GPS_VCCBACKUP</text>
<text x="209" y="148.4">VCC3V3_BEAGLE</text>
<text x="80.6" y="152.7" transform="rotate(-90 80.6 152.7)">R2</text>
<text x="85.3" y="152.7" transform="rotate(-90 85.3 152.7)">100K</text>
<text x="220.2" y="152.8">C8</text>
<text x="196.3" y="158.5">IC4</text>
<text x="220.2" y="157.6">.1uF</text>
<text x="240.7" y="157.3">BATT1</text>
<text x="80.6" y="167.9" transform="rotate(-90 80.6 167.9)">R3</text>
<text x="85.3" y="167.9" transform="rotate(-90 85.3 167.9)">9.31K</text>
<text x="224.2" y="163.6">GND</text>
<text x="33.8" y="168.7">IC3PWR</text>
</g>
<g font-size="2.1" fill="#808080">
<text x="41.8" y="23.6">12</text>
<text x="152.1" y="22.2">1</text>
<text x="223.3" y="22.2">1</text>
<text x="24.6" y="29.8">PB2(SS/OC1B)</text>
<text x="27.9" y="27.3">PB1(OC1A)</text>
<text x="29" y="24.7">PB0(ICP1)</text>
<text x="41.8" y="28.7">14</text>
<text x="41.8" y="26.1">13</text>
<text x="152.1" y="24.7">2</text>
<text x="152.1" y="27.3">3</text>
<text x="152.1" y="29.8">4</text>
<text x="223.3" y="24.7">2</text>
<text x="223.3" y="27.3">3</text>
<text x="223.3" y="29.8">4</text>
<text x="23.4" y="32.3">PB3(MOSI/OC2)</text>
<text x="28.3" y="34.9">PB4(MISO)</text>
<text x="41.8" y="31.2">15</text>
<text x="41.8" y="33.7">16</text>
<text x="152.1" y="32.3">5</text>
<text x="152.1" y="34.9">6</text>
<text x="223.3" y="32.3">5</text>
<text x="223.3" y="34.9">6</text>
<text x="19.8" y="40">PB6(XTAL1/TOSC1)</text>
<text x="29.4" y="37.4">PB5(SCK)</text>
<text x="41.8" y="36.3">17</text>
<text x="41.8" y="38.8">7</text>
<text x="41.8" y="41.4">8</text>
<text x="19.8" y="42.5">PB7(XTAL2/TOSC2)</text>
<text x="27.9" y="62.8">PC0(ADC0)</text>
<text x="27.9" y="65.3">PC1(ADC1)</text>
<text x="41.8" y="61.7">23</text>
<text x="41.8" y="64.2">24</text>
<text x="185.2" y="62.8">1</text>
<text x="185.2" y="65.3">2</text>
<text x="27.9" y="67.9">PC2(ADC2)</text>
<text x="27.9" y="70.4">PC3(ADC3)</text>
<text x="41.8" y="66.8">25</text>
<text x="41.8" y="69.3">26</text>
<text x="41.8" y="71.8">27</text>
<text x="97.1" y="70.4">7</text>
<text x="97.1" y="67.9">8</text>
<text x="185.2" y="67.9">3</text>
<text x="185.2" y="70.4">4</text>
<text x="23" y="72.9">PC4(ADC4/SDA)</text>
<text x="23.2" y="75.5">PC5(ADC5/SCL)</text>
<text x="41.8" y="74.4">28</text>
<text x="41.8" y="76.9">29</text>
<text x="97.1" y="75.5">5</text>
<text x="97.1" y="72.9">6</text>
<text x="185.2" y="72.9">5</text>
<text x="185.2" y="75.5">6</text>
<text x="26.5" y="78">PC6(RESET)</text>
<text x="97.1" y="83.1">2</text>
<text x="97.1" y="80.6">3</text>
<text x="97.1" y="78">4</text>
<text x="185.2" y="78">7</text>
<text x="185.2" y="80.6">8</text>
<text x="185.2" y="83.1">9</text>
<text x="97.1" y="85.6">1</text>
<text x="184" y="85.6">10</text>
<text x="184.1" y="88.2">11</text>
<text x="29.1" y="95.8">PD0(RXD)</text>
<text x="41.8" y="94.7">30</text>
<text x="184" y="90.7">12</text>
<text x="29" y="100.9">PD2(INT0)</text>
<text x="29.3" y="98.3">PD1(TXD)</text>
<text x="41.8" y="99.8">32</text>
<text x="41.8" y="97.2">31</text>
<text x="26.2" y="106">PD4(XCK/T0)</text>
<text x="29" y="103.4">PD3(INT1)</text>
<text x="41.8" y="102.3">1</text>
<text x="41.8" y="107.4">9</text>
<text x="41.8" y="104.9">2</text>
<text x="28.9" y="111">PD6(AIN0)</text>
<text x="28.9" y="113.6">PD7(AIN1)</text>
<text x="31.1" y="108.5">PD5(T1)</text>
<text x="41.8" y="109.9">10</text>
<text x="41.8" y="112.5">11</text>
<text x="25.8" y="135.3" transform="rotate(-90 25.8 135.3)">4</text>
<text x="28.4" y="135.3" transform="rotate(-90 28.4 135.3)">6</text>
<text x="30.9" y="135.3" transform="rotate(-90 30.9 135.3)">18</text>
<text x="182.1" y="137.8">3</text>
<text x="198.7" y="133.9">EN</text>
<text x="204.3" y="132.8">7</text>
<text x="204.3" y="137.8">5</text>
<text x="27" y="142.5" transform="rotate(-90 27 142.5)">VCC</text>
<text x="29.5" y="142.5" transform="rotate(-90 29.5 142.5)">VCC</text>
<text x="32" y="143.7" transform="rotate(-90 32 143.7)">AVCC</text>
<text x="182.1" y="142.9">4</text>
<text x="186" y="139">TX</text>
<text x="197.5" y="139">LED</text>
<text x="204.3" y="142.9">2</text>
<text x="28.4" y="149.1">AREF</text>
<text x="36.7" y="148">20</text>
<text x="180.9" y="148">10</text>
<text x="186" y="144.1">RX</text>
<text x="186" y="149.1">GND_10</text>
<text x="191.6" y="144.1">VBACKUP</text>
<text x="197.1" y="149.1">VCC</text>
<text x="204.3" y="148">8</text>
<text x="239.3" y="146.6">+</text>
<text x="28.4" y="151.7">ADC6</text>
<text x="28.4" y="154.2">ADC7</text>
<text x="36.7" y="150.5">19</text>
<text x="36.7" y="153.1">22</text>
<text x="182.1" y="153.1">1</text>
<text x="186" y="154.2">GND_1</text>
<text x="194.5" y="154.2">GND_9</text>
<text x="204.3" y="153.1">9</text>
<text x="239.3" y="159.3">-</text>
<text x="25.8" y="167.7" transform="rotate(-90 25.8 167.7)">3</text>
<text x="27" y="163.8" transform="rotate(-90 27 163.8)">GND</text>
<text x="28.4" y="167.7" transform="rotate(-90 28.4 167.7)">5</text>
<text x="29.5" y="163.8" transform="rotate(-90 29.5 163.8)">GND</text>
<text x="32" y="163.8" transform="rotate(-90 32 163.8)">GND</text>
<text x="30.9" y="168.9" transform="rotate(-90 30.9 168.9)">21</text>
</g>
<g font-size="1.8" fill="#800000">
<text x="38.9" y="87.4">NOTE: INT0 goes to BeagleBone Header</text>
<text x="44" y="90">NOTE: UART goes to BB headers</text>
</g>
</svg>
